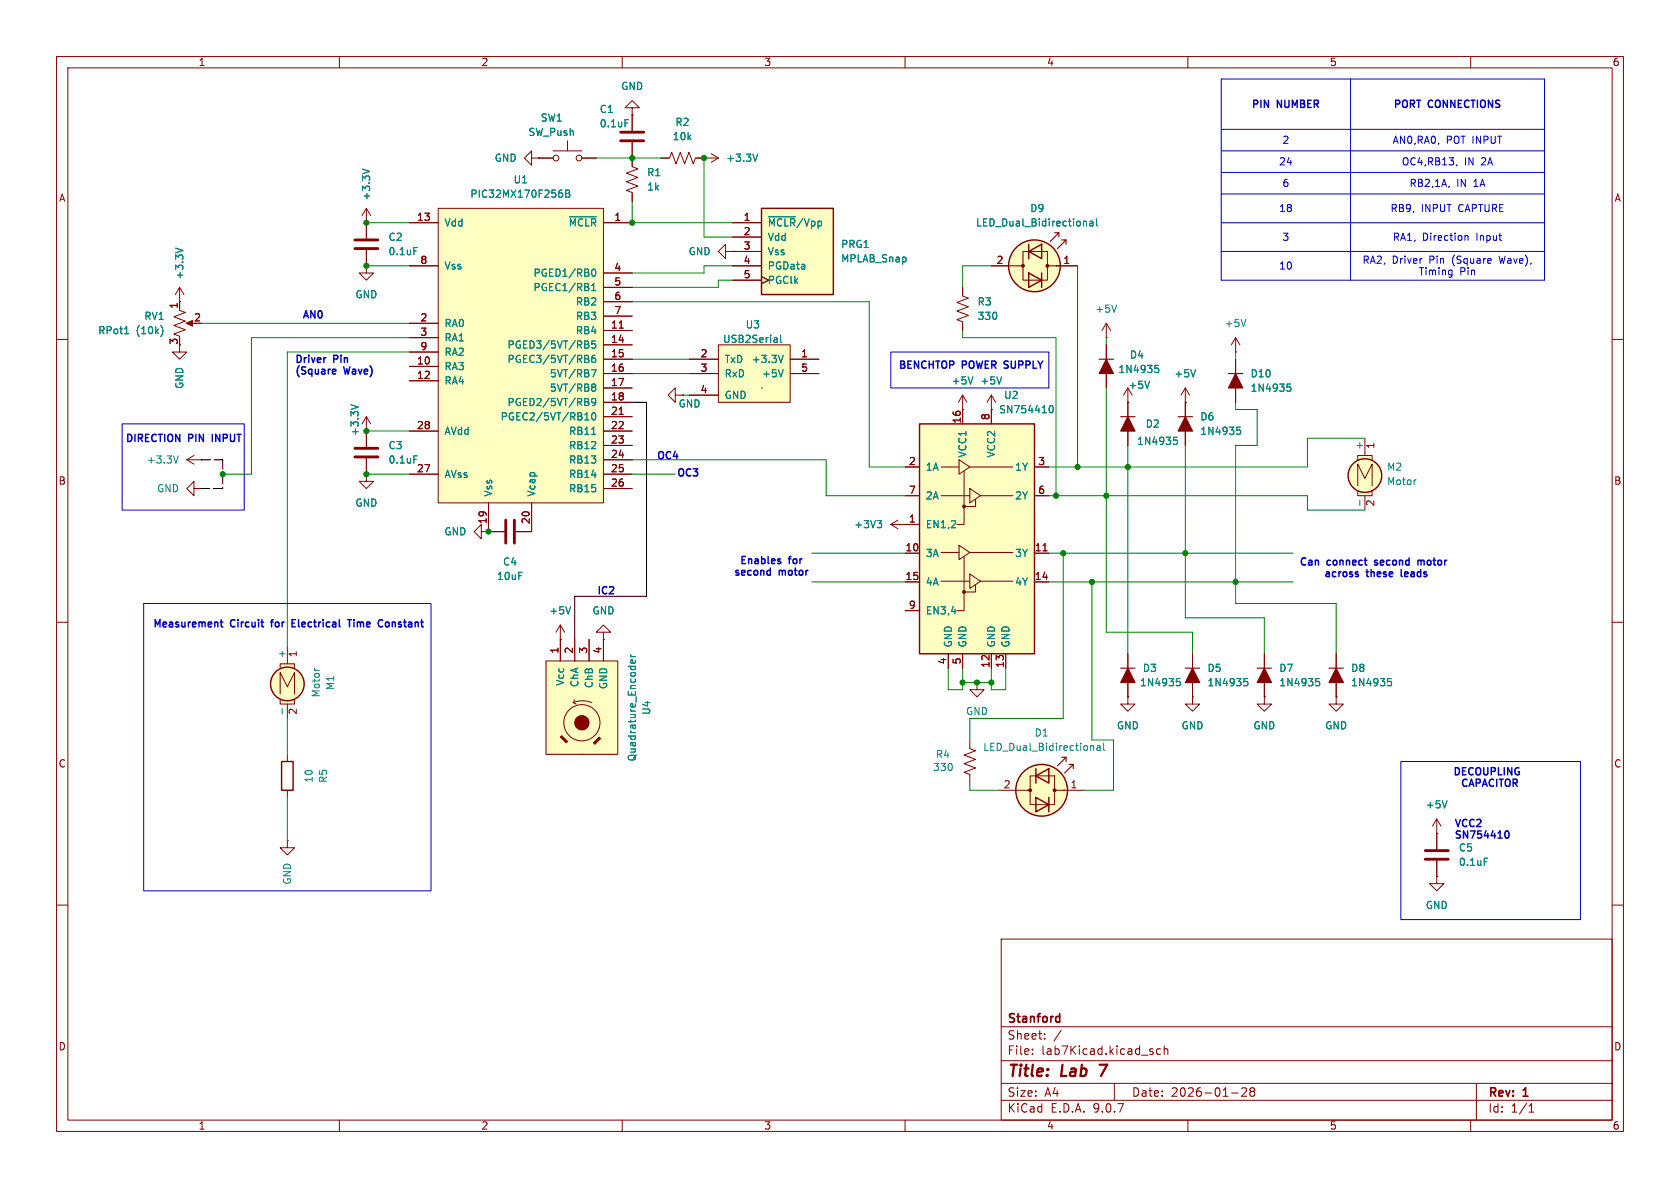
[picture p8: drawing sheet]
<svg xmlns="http://www.w3.org/2000/svg" width="297mm" height="210mm" viewBox="0 0 297 210" stroke-linecap="round" stroke-linejoin="round" font-family="sans-serif">
<path d="M0 0h297v210h-297z" fill="#fff" stroke="#fff" stroke-width=".18"/>
<g fill="none" stroke="#840000" stroke-width=".18">
<path d="M10 10h277v190h-277zM12 12h273v186h-273zM60 10v2M110 10v2M160 10v2M210 10v2M260 10v2M10 60h2M285 60h2M195.6 61v7.6M199.4 71.1h.1M199.4 68.6l-.8 1.3"/>
<path d="M199.4 68.6l.8 1.3M199.4 68.6v2.5M34.3 86.4v-1.3l-1.3 1.3 1.3 1.2v-1.2h1.3M35.6 86.4h.1M10 110h2M285 110h2M10 160h2M285 160h2M177 166h108v32h-108zM60 198v2M110 198v2M160 198v2"/>
<path d="M177 194.5h108M177 191.5h108M177 187.5h108M177 181.5h108M182.5 186.3v.1M182.5 185.5v.1M184.7 183.6v.1M184.7 182.8v.1M187.6 182.1l-1.3 2M197 191.5v3M203.7 185.9l.2 .2-.2 .3M203.7 185.4l.1 .1"/>
<path d="M205.2 185.5l-.5-.1-.2 .3v.4l.1 .2h.6M205.8 185.5l.2-.1 .4 .1 .1 .9M205.8 184.9v1.5M210 198v2M217.7 193.2h1.2M219.5 192.4l.6-.1 .2 .1 .1 .3-.9 1.1h.9M221.2 192.9l-.2-.2 .2-.4 .5 .1 .1 .2-.3 .3M221.2 192.9l-.2 .3v.3l.2 .3 .5-.1 .1-.2-.1-.4-.2-.2M221.2 192.9h.3M260 198v2M261 191.5v6.5M270.3 196.6h.9"/>
<path d="M270.3 195.5l.4-.4v1.5"/>
</g>
<path d="M194.4 188.2h1.3" fill="none" stroke="#840000" stroke-width=".4"/>
<path d="M186.9 179.7l.4 .1M187.3 179.2v1.5M187.3 180.6l-.4 .1" fill="none" stroke="#840000" stroke-width=".3"/>
<path d="M203.2 67.4l-.4 1.3M204.2 64.6h.6M204.3 65.1h.3l.3 .2-.2 .5-.4 .1" fill="none" stroke="#008484" stroke-width=".18"/>
<path d="M194.3 63.5h2.5" fill="none" stroke="#840000" stroke-width=".2"/>
<path d="M195.6 63.5l1.2 2.5h-2.5z" fill="#840000" stroke="#840000" stroke-width=".2"/>
<path d="M162.6 74.9h20.3v40.7h-20.3z" fill="#ffffc2"/>
<g fill="none" stroke="#840000" stroke-width=".25">
<path d="M181.9 48.3l2.2 1.2-2.2 1.3zM181.9 44.5l2.2-1.3v2.5zM181.9 43.2v2.5M184.1 48.3v2.5M162.6 74.9h20.3v40.7h-20.3zM49.8 134.6h2v5.1h-2zM183.1 137.2l2.3-1.3v2.5zM183.1 135.9v2.5M183.1 141l2.3 1.2-2.3 1.3zM185.4 141v2.5"/>
<circle cx="182.9" cy="47" r="4.6"/>
<circle cx="184.1" cy="139.7" r="4.6"/>
</g>
<g fill="none" stroke="#840000" stroke-width=".18">
<path d="M111.8 19.1h1.2l-1.2-1.3-1.3 1.3h1.3v1.2M64.8 39.4v2.8M111.8 20.3h.1M31.7 54.9l1.1 .3-2.1 .8 2.1 .8-2.1 .7 2.1 .8-2.1 .8 1 .3v.3M31.7 53.3h.1M31.7 50.8v3.8M31.7 50.8l-.7 1.3M31.7 50.8l.8 1.3M33.3 57.2h1M64.8 47v1.3h1.2l-1.2 1.2-1.3-1.2h1.3M64.8 47h.1M64.8 44.2v2.8"/>
<path d="M170.2 50.8v1.5l1 .4-2 .8 2 .7-2 .8 2 .8-2 .7 1 .4v1.5M175.3 47h5.5M180.8 44.5h4.4v5h-4.4zM186.7 47h3.8M31.7 61v1.2h1.3l-1.3 1.3-1.2-1.3h1.2M64.8 76.2h.1M64.8 73.7v2.5M64.8 73.7l-.8 1.2M64.8 73.7l.7 1.2M170.2 72.4h.1M170.2 69.9v5M170.2 69.9l-.8 1.2"/>
<path d="M170.2 69.9l.7 1.2M175.3 72.4h.1M175.3 69.9v5M175.3 69.9l-.8 1.2M175.3 69.9l.7 1.2M33 81.3l1.3 .7M33 81.3h2.6M34.3 80.5l-1.3 .8M35.6 81.3h.1M160 82.6h2.6M160 87.6h2.6M160 92.7h2.6"/>
<path d="M160 97.8h2.6M166.4 82.6h3.1M166.4 87.6h5M166.4 97.7h3.1M169.5 81.3l1.9 1.3-1.9 1.2zM169.5 96.4l1.9 1.3-1.9 1.2zM170.4 83.3v9.4h-1.2M170.4 98.4v9.6h-1.2M171.4 86.4l2 1.2-2 1.3zM171.4 82.6h7.7M171.4 97.7h7.7M172.5 88.3v1.2h-2.1"/>
<path d="M173.4 87.6h5.7M182.9 82.6h2.5M182.9 87.6h2.5M182.9 97.8h2.5M184.4 97.4h.7M160 102.9h2.6M160 108h2.6M166.4 102.7h5M167.6 115.6v2.5M170.2 115.6v2.5M171.4 101.5l2 1.2-2 1.3zM172.5 103.4v1.2h-2.1"/>
<path d="M173.4 102.7h5.7M175.3 115.6v2.5M177.8 115.6v2.5M182.9 102.9h2.5M199.4 115.6v7.6M210.8 115.6v7.6M223.5 115.6v7.6M236.2 115.6v7.6M50.8 133.4v1.2M50.8 139.7v1.3M172.7 120.7v1.2h1.3l-1.3 1.3-1.3-1.3h1.3M172.7 120.7h.1"/>
<path d="M176.5 139.7h5.6M182.1 137.2h4.3v5h-4.3zM188 139.7h3.8M199.4 123.2v1.3h1.3l-1.3 1.2-1.3-1.2h1.3M199.4 123.2h.1M210.8 123.2v1.3h1.3l-1.3 1.2-1.3-1.2h1.3M210.8 123.2h.1M223.5 123.2v1.3h1.3l-1.3 1.2-1.3-1.2h1.3M223.5 123.2h.1M236.2 123.2v1.3h1.3l-1.3 1.2-1.3-1.2h1.3M236.2 123.2h.1M50.8 148.6v1.3h1.3l-1.3 1.2-1.3-1.2h1.3"/>
<path d="M50.8 148.6h.1M254 147.3h.1M254 154.9v1.3h1.3l-1.3 1.3-1.3-1.3h1.3M254 154.9h.1M254 144.8l-.8 1.3M254 144.8l.8 1.3M254 144.8v5.3M254 152.1v2.8"/>
</g>
<g fill="#840000" stroke="#840000" stroke-width=".18">
<path d="M186.4 139.7h1.8z"/>
<path d="M32.9 57.2l1.1-.6v1.1z"/>
<path d="M185.2 47h1.7z"/>
<circle cx="170.4" cy="89.5" r=".25"/>
<circle cx="170.4" cy="104.6" r=".25"/>
<circle cx="182.1" cy="139.7" r=".25"/>
<circle cx="186.4" cy="139.7" r=".25"/>
<circle cx="180.8" cy="47" r=".25"/>
<circle cx="185.2" cy="47" r=".25"/>
</g>
<g fill="none" stroke="#008484" stroke-width=".18">
<path d="M191.6 39.2h.4l.1 .7M192.7 39.2h.5v.7M193.2 39.4l-.4 .1-.2 .1 .2 .3h.4M193.8 38.7v1.1l.2 .1M22 59h.7M28.5 57.6a1.49 1.49 0 0 1 0 1.8M31.1 43.9l1.2 .4M73.2 43.8h.6M62 71.5l1.3 .5M172 66.6l-.4 1.3M177.1 66.6l-.4 1.3M185.7 71.8l.1-.1a.68 .68 0 0 1 .4 .6 .68 .68 0 0 1-.4 .7 .84 .84 0 0 1-.1-1.2z"/>
<path d="M31.5 80.6l-.4 1.3M208 120h.6M219.9 120h.6M232.6 120h.6M245.3 120h.6M192.9 131.9h.4l.1 .8M194 131.9h.4l.1 .8M194.5 132.1l-.4 .1-.2 .2 .2 .3 .4-.1M195.1 131.4v1.1l.2 .2M208.1 120.4h.3l.3 .3-.2 .5h-.4M220.1 120.4h.3l.2 .3-.1 .5h-.4M232.8 120.4h.3l.2 .3-.1 .5h-.4"/>
<path d="M245.5 120.4h.3l.2 .3-.1 .5h-.4M255.8 141.5l-.4 1.3M262.4 151.7h.6"/>
</g>
<path d="M62.7 42.4h4.1M62.7 43.9h4.1M252 150.4h4M252 151.9h4" fill="none" stroke="#840000" stroke-width=".51"/>
<g fill="#ffffc2" stroke="#ffffc2" stroke-width=".18">
<circle cx="184.1" cy="139.7" r="4.6"/>
<circle cx="182.9" cy="47" r="4.6"/>
</g>
<path d="M186.4 41.1h.8l-1.5 1.6M187.2 41.1v.8M187.7 42.4h.8l-1.6 1.5M188.5 42.4v.8M198.1 118.1h2.6M209.5 118.1h2.6M222.2 118.1h2.6M234.9 118.1h2.6M187.7 133.9h.8l-1.6 1.5M188.5 133.9v.7M189 135.1h.7l-1.5 1.6M189.7 135.1v.8" fill="none" stroke="#840000" stroke-width=".2"/>
<g fill="#840000" stroke="#840000" stroke-width=".2">
<path d="M210.8 118.1l1.3 2.6h-2.6z"/>
<path d="M199.4 118.1l1.3 2.6h-2.6z"/>
<path d="M223.5 118.1l1.3 2.6h-2.6z"/>
<path d="M236.2 118.1l1.3 2.6h-2.6z"/>
</g>
<g fill="#ffffc2">
<path d="M49.5 117.3h2.6v.8h-2.6z"/>
<path d="M49.5 123.7h2.6v.8h-2.6z"/>
</g>
<circle cx="50.8" cy="120.9" r="2.97" fill="#ffffc2" stroke="#ffffc2" stroke-width=".18"/>
<path d="M64.8 76.2v2.8M64.8 81v2.8M49.5 118.1v-.8h2.6v.8M50.8 114.3v3M49.5 122.7v-3.8l1.3 2.5 1.3-2.5v3.8M49.5 123.7v.8h2.6v-.8M50.8 124.5v2.5" fill="none" stroke="#840000" stroke-width=".18"/>
<circle cx="50.8" cy="120.9" r="2.97" fill="none" stroke="#840000" stroke-width=".25"/>
<path d="M73.2 80.6h.6M55.6 118.1v.2M49.9 125.2v1" fill="none" stroke="#008484" stroke-width=".18"/>
<path d="M62.7 79.2h4.1M62.7 80.8h4.1" fill="none" stroke="#840000" stroke-width=".51"/>
<g fill="#ffffc2">
<path d="M240 80.5h2.6v.8h-2.6z"/>
<path d="M240 86.9h2.6v.7h-2.6z"/>
</g>
<circle cx="241.3" cy="84.1" r="2.97" fill="#ffffc2" stroke="#ffffc2" stroke-width=".18"/>
<g fill="none" stroke="#840000" stroke-width=".18">
<path d="M195.6 59.7h.1M195.6 57.2l-.8 1.2M195.6 57.2l.7 1.2M195.6 57.2v2.5M218.4 59.7v2.5M218.4 59.7l-.7 1.3M218.4 59.7l.8 1.3M199.4 71.1v7.6M209.5 71.1h.1M209.5 68.6v10.1M209.5 68.6l-.7 1.3M209.5 68.6l.8 1.3"/>
<path d="M218.4 62.2h.1M218.4 63.5v7.6M241.3 77.5v3M64.8 83.8v1.3h1.2l-1.2 1.3-1.3-1.3h1.3M64.8 83.8h.1M240 81.3v-.8h2.6v.8M240 85.9v-3.9l1.3 2.6 1.3-2.6v3.9M240 86.9v.7h2.6v-.7M241.3 87.6v2.6M171.4 130.8v1.5l1.1 .4-2.1 .8 2.1 .7-2.1 .8 2.1 .8-2.1 .7 1 .4v1.5"/>
</g>
<circle cx="241.3" cy="84.1" r="2.97" fill="none" stroke="#840000" stroke-width=".25"/>
<path d="M197.4 53.9l-.4 1.3M220.3 56.5l-.5 1.2M207.5 77.3h.6M207.6 77.8h.3l.3 .2-.2 .5-.4 .1M211.4 65.3l-.5 1.3M218.7 75.5h.6M218.8 76h.3l.2 .2-.1 .5-.4 .1M227.6 67.9h.6M227.7 68.4h.3l.2 .2-.1 .5-.4 .1M240.4 88.4v1M250.2 84.8h.2" fill="none" stroke="#008484" stroke-width=".18"/>
<path d="M198.1 73.7h2.6M208.3 73.7h2.5M217.2 66h2.5" fill="none" stroke="#840000" stroke-width=".2"/>
<g fill="#840000" stroke="#840000" stroke-width=".2">
<path d="M199.4 73.7l1.3 2.5h-2.6z"/>
<path d="M209.5 73.7l1.3 2.5h-2.5z"/>
<path d="M218.4 66l1.3 2.6h-2.5z"/>
</g>
<path d="M96.5 116.8h12.7v16.6h-12.7z" fill="#ffffc2"/>
<g fill="none" stroke="#840000" stroke-width=".18">
<path d="M157.5 92.7l1.2 .8M157.5 92.7h2.5M158.7 91.9l-1.2 .8M160 92.7h.1M96.5 116.8h12.7v16.6h-12.7zM99.1 113v3.8M101.6 113v3.8M104.1 113v3.8M106.7 113v3.8M101.3 124.2a4.4 4.4 0 0 1 3.3 0M101.3 124.2l.6 .3M101.6 123.7l-.3 .5"/>
<path d="M102.9 133.4h.1"/>
<circle cx="102.9" cy="127.8" r="3.2"/>
</g>
<g fill="#840000" stroke="#840000" stroke-width=".18">
<path d="M99.3 130l1 1.1-.2 .2-1-1z"/>
<path d="M104.9 131.3l1-1 .3 .3-1 1z"/>
<circle cx="102.9" cy="127.8" r="1.27"/>
</g>
<path d="M155.1 92h.8l-.5 .5M155.6 92.5l.3 .2v.3l-.3 .3M111.5 115.7l.2 .4M111.5 116.1h.8M112.3 116.7v.4l-.1 .1h-.6v-.5l.2-.1 .1 .6" fill="none" stroke="#008484" stroke-width=".18"/>
<path d="M134.6 36.8h12.7v15.3h-12.7z" fill="#ffffc2"/>
<path d="M134.6 36.8h12.7v15.3h-12.7z" fill="none" stroke="#840000" stroke-width=".25"/>
<path d="M129.5 39.4h5.1M129.5 41.9h5.1M129.5 44.5h5.1M129.5 47h5.1M129.5 49.5h5.1M134.6 48.9l1.3 .6-1.3 .7" fill="none" stroke="#840000" stroke-width=".18"/>
<path d="M135.9 38.3h4.7" fill="none" stroke="#008484" stroke-width=".18"/>
<path d="M127 61h12.7v10.1h-12.7z" fill="#ffffc2"/>
<g fill="none" stroke="#840000" stroke-width=".18">
<path d="M111.8 27.9v1.6l1 .3-2.1 .8 2.1 .8-2.1 .7 2.1 .8-2.1 .8 1.1 .3v1.6M116.8 27.9h1.6l.3-1 .8 2.1 .8-2.1 .7 2.1 .8-2.1 .8 2.1 .3-1.1h4.1M124.5 27.9h.1M125.7 27.2l1.3 .7M127 27.9l-1.3 .8M128.3 44.5v-1.3l-1.3 1.3 1.3 1.2v-1.2h1.2M129.5 44.5h.1M119.4 69.9v-1.3l-1.3 1.3 1.3 1.2v-1.2h1.2M120.6 69.9h.1M121.9 63.5h5.1M121.9 66h5.1M121.9 69.9h5.1"/>
<path d="M127 61h12.7v10.1h-12.7zM134.6 68.6h.1M139.7 63.5h5.1M139.7 66h5.1M86.4 94h2.8M91.2 94h2.8M99.1 113h.1M99.1 110.5l-.8 1.3M99.1 110.5l.7 1.3M99.1 110.5v2.5M106.7 111.8h1.2l-1.2-1.3-1.3 1.3h1.3v1.2M106.7 113h.1"/>
</g>
<path d="M133.9 27.2l-.4 1.3M137.3 59.7l.1 .8M137.4 60h-.1M138 59.3v1l.2 .2M137.4 60.5h-.1M138.5 62.8l-.5 1.3M138.5 65.3l-.5 1.3M100.9 107.3l-.4 1.2" fill="none" stroke="#008484" stroke-width=".18"/>
<path d="M89.4 91.9v4.1M90.9 91.9v4.1" fill="none" stroke="#840000" stroke-width=".51"/>
<path d="M77.5 36.8h29.2v52.1h-29.2z" fill="#ffffc2"/>
<g fill="none" stroke="#840000" stroke-width=".18">
<path d="M64.8 39.4h.1M64.8 36.8l-.8 1.3M64.8 36.8l.7 1.3M64.8 36.8v5.4M72.4 39.4h5.1M77.5 36.8h29.2v52.1h-29.2zM94 27.9v-1.2l-1.3 1.2 1.3 1.3v-1.3h1.2M95.2 27.9h.1M95.2 27.9h2.6M97.8 26.7h5.1M100.3 24.9v1.8M102.9 27.9h2.5"/>
<path d="M106.7 39.4h5.1M111.8 20.3h.1M111.8 20.3v2.8M111.8 25.1v4.1M111.8 34.3v1.3M116.8 27.9h1.3M123.2 27.9h1.3M124.5 27.9h.1M129.5 39.4h5.1M31.7 53.3h.1M31.7 53.3v1.3M64.8 47h.1"/>
<path d="M64.8 44.2v2.8M72.4 47h5.1M72.4 57.2h5.1M72.4 59.7h5.1M106.7 48.3h5.1M106.7 50.8h5.1M106.7 53.3h5.1M106.7 55.9h5.1M106.7 58.4h5.1M109.5 58h.7M129.5 44.5h.1M129.5 47h5.1"/>
<path d="M129.5 41.9h5.1M129.5 44.5h5.1M129.5 49.5h5.1M134.6 48.9l1.3 .6-1.3 .7M170.2 50.8v1.3M170.2 57.2v1.2M175.3 47h3M186.7 47h3.8M64.8 76.2h.1M64.8 76.2v2.8M72.4 62.2h5.1M72.4 64.8h5.1"/>
<path d="M72.4 67.3h5.1M72.4 76.2h5.1M106.7 76.2h5.1M106.7 61h5.1M106.7 63.5h5.1M106.7 66h5.1M106.7 68.6h5.1M106.7 71.1h5.1M106.7 73.7h5.1M106.7 78.7h5.1M109.5 73.2h.7M120.6 69.9h.1"/>
<path d="M121.9 63.5h5.1M121.9 66h5.1M121.9 69.9h5.1M139.7 63.5h5.1M139.7 66h5.1M170.2 72.4h.1M170.2 72.4v2.5M175.3 72.4h.1M175.3 72.4v2.5M195.6 61v2.5M195.6 66v2.6M199.4 71.1h.1"/>
<path d="M199.4 71.1v2.6M199.4 76.2v2.5M209.5 71.1h.1M209.5 71.1v2.6M209.5 76.2v2.5M218.4 63.5v2.5M218.4 68.6v2.5M64.8 83.8h.1M64.8 81v2.8M72.4 83.8h5.1M85.1 94v-1.3l-1.3 1.3 1.3 1.3v-1.3h1.3M86.4 94h.1"/>
<path d="M86.4 88.9v5.1M86.4 94h2.8M94 88.9v5.1h-2.8M106.7 83.8h5.1M106.7 81.3h5.1M106.7 86.4h5.1M160 92.7h.1M160 82.6h2.6M160 87.6h2.6M160 92.7h2.6M160 97.8h2.6M182.9 82.6h2.5"/>
<path d="M182.9 87.6h2.5M182.9 97.8h2.5M184.4 97.4h.7M99.1 113h.1M99.1 113v3.8M101.6 113v3.8M104.1 113v3.8M106.7 113h.1M106.7 113v3.8M160 102.9h2.6M160 108h2.6M167.6 115.6v2.5"/>
<path d="M170.2 115.6v2.5M175.3 115.6v2.5M177.8 115.6v2.5M182.9 102.9h2.5M199.4 115.6v2.5M210.8 115.6v2.5M223.5 115.6v2.5M236.2 115.6v2.5M199.4 123.2h.1M199.4 120.7v2.5M210.8 123.2h.1M210.8 120.7v2.5"/>
<path d="M223.5 123.2h.1M223.5 120.7v2.5M236.2 123.2h.1M236.2 120.7v2.5M254 147.3h.1M254 154.9h.1M254 147.3v2.8M254 152.1v2.8"/>
<circle cx="98.3" cy="27.9" r=".51"/>
<circle cx="102.4" cy="27.9" r=".51"/>
</g>
<g fill="none" stroke="#008484" stroke-width=".18">
<path d="M64.1 29.9l1.2 .4M99.1 33.6h.3M99.2 34.1l.3 .2v.3l-.3 .3M100 33.6h.5l.2 .2-.2 .4 .2 .1 .1 .3-.3 .3h-.5zM100 34.2h.5M100.7 38.3h4.7M110.5 21.2h.6M133.9 27.2l-.4 1.3M135.9 38.3h4.7M191.6 39.2h.4l.1 .7M192.7 39.2h.5v.7M193.2 39.4l-.4 .1-.2 .1 .2 .3h.4"/>
<path d="M193.8 38.7v1.1l.2 .1M22 59h.7M28.5 57.6a1.49 1.49 0 0 1 0 1.8M31.1 43.9l1.2 .4M73.2 43.8h.6M104.6 51.4h.7M104.6 50.5l.4-.4v1.3M104.7 47.8l.2-.2a.68 .68 0 0 1 .4 .6 .68 .68 0 0 1-.4 .6l-.2-.2M137.3 59.7l.1 .8M137.4 60h-.1M138 59.3v1l.2 .2M62 71.5l1.3 .5"/>
<path d="M103.4 74.2h.7M103.5 73.3l.2-.3v1.2M103.8 60.3l.3 .2-.3 .4 .3 .1v.3l-.2 .2h-.5M103.8 62.8l.3 .3-.3 .3 .3 .1v.3l-.2 .3h-.5M103.8 70.4l.3 .3-.3 .3 .3 .2v.3l-.2 .2h-.5M104.5 65.3h.9l-.6 1.3M104.6 76.8h.7M104.8 73h.1a.68 .68 0 0 1 .4 .6 .68 .68 0 0 1-.4 .6 .84 .84 0 0 1-.1-1.2zM104.8 67.9h.3l.2 .2-.2 .3M104.8 68.4h.3M105.1 68.4l.2 .3v.2l-.1 .2-.4 .1M105.2 62.8l-.4 .1a.86 .86 0 0 0 0 1.2l.5-.1v-.5l-.2-.2-.4 .1-.1 .1"/>
<path d="M105.3 60.3h-.6l-.1 .6 .2-.1h.4l.1 .2v.4l-.2 .1-.5-.1M105.3 71l-.2 .2h-.4l-.1-.2 .1-.5 .4-.1 .2 .2a.84 .84 0 0 1-.3 1.1h-.3M137.4 60.5h-.1M138.5 62.8l-.5 1.3M138.5 65.3l-.5 1.3M172 66.6l-.4 1.3M177.1 66.6l-.4 1.3M185.7 71.8l.1-.1a.68 .68 0 0 1 .4 .6 .68 .68 0 0 1-.4 .7 .84 .84 0 0 1-.1-1.2zM203.2 67.4l-.4 1.3M204.2 64.6h.6M204.3 65.1h.3l.3 .2-.2 .5-.4 .1M207.5 77.3h.6"/>
<path d="M207.6 77.8h.3l.3 .2-.2 .5-.4 .1M211.4 65.3l-.5 1.3M218.7 75.5h.6M218.8 76h.3l.2 .2-.1 .5-.4 .1M227.6 67.9h.6M227.7 68.4h.3l.2 .2-.1 .5-.4 .1M73.2 80.6h.6M155.1 92h.8l-.5 .5M155.6 92.5l.3 .2v.3l-.3 .3M100.9 107.3l-.4 1.2M111.5 115.7l.2 .4M111.5 116.1h.8"/>
<path d="M112.3 116.7v.4l-.1 .1h-.6v-.5l.2-.1 .1 .6M208 120h.6M219.9 120h.6M232.6 120h.6M245.3 120h.6M208.1 120.4h.3l.3 .3-.2 .5h-.4M220.1 120.4h.3l.2 .3-.1 .5h-.4M232.8 120.4h.3l.2 .3-.1 .5h-.4M245.5 120.4h.3l.2 .3-.1 .5h-.4M255.8 141.5l-.4 1.3M262.4 151.7h.6"/>
</g>
<path d="M109.7 23.4h4.1M109.7 24.9h4.1" fill="none" stroke="#840000" stroke-width=".51"/>
<g fill="none" stroke="#0000c2" stroke-width=".18">
<path d="M215.9 14h57.1v35.5h-57.1zM238.8 14v35.5M215.9 22.9h57.1M215.9 26.7h57.1M215.9 30.5h57.1M215.9 34.3h57.1M215.9 39.4h57.1M256.2 32.9l-.1 .2M257.6 29.1l-.2 .2M215.9 44.5h57.1M256.3 47.7h.3M256.7 47.7v1.1l-.3 .2"/>
<path d="M256.7 48.5l-.4 .1M259 41.6v.9M259 41.8l.2-.2 .3 .1v.8M21.6 74.9h21.6v15.3h-21.6zM157.5 62.2h27.9v6.4h-27.9zM25.4 106.7h50.8v50.8h-50.8zM247.6 134.6h31.8v28h-31.8z"/>
</g>
<path d="M35.6 81.3h3.8M39.4 83.8v2.6M39.4 86.4h-3.8M39.4 81.3v2.5" fill="none" stroke="#000" stroke-width=".18" stroke-dasharray="1.7 .6"/>
<g fill="none" stroke="#008400" stroke-width=".18">
<path d="M64.8 39.4h7.6M105.4 27.9h11.4M111.8 35.6v3.8h17.7M124.5 27.9v14h5M35.6 57.2h36.8M64.8 47h7.6M72.4 59.7h-28v24.1h-5M111.8 53.3h41.9v29.3h6.3M129.5 47h-5v1.3h-12.7M129.5 49.5h-2.5v1.3h-15.2M170.2 58.4v1.3h16.5v27.9M175.3 47h-5.1v3.8"/>
<path d="M190.5 47v35.6M195.6 59.7v1.3M64.8 76.2h7.6M72.4 62.2h-21.6v52.1M111.8 66h10.1M111.8 63.5h10.1M120.6 69.9h1.3M195.6 68.6v43.2h15.2v3.8M199.4 78.7v36.9M209.5 78.7v30.5h14v6.4M218.4 71.1v1.3h3.8v6.3h-3.8v28h17.8v8.9M218.4 62.2v1.3"/>
<path d="M241.3 77.5h-10.2v5.1h-45.7M64.8 83.8h7.6M111.8 83.8h7.6M111.8 81.3h34.2v6.3h14M143.5 97.8h16.5M185.4 97.8h43.2M185.4 87.6h45.7v2.6h10.2M188 97.8v29.2h-16.6v3.8M143.5 102.9h16.5M167.6 118.1v3.8h2.6v-3.8M175.3 118.1v3.8h2.5v-3.8M185.4 102.9h43.2"/>
<path d="M193 102.9v27.9h3.8v8.9h-5M50.8 127v6.4M170.2 120.7h5.1M171.4 138.4v1.3h5.1M50.8 141v7.6"/>
</g>
<path d="M111.8 71.1h2.5v34.3h-12.7v7.6" fill="none" stroke="#000" stroke-width=".18"/>
<g fill="none" stroke="#0000c2" stroke-width=".25">
<path d="M59.2 65.3l.2 .3-.6 .1M59.3 66.1h-.1M138 99.3v.3M250.7 99v.9M251.2 99.1l-.3-.1-.2 .2M38.9 110h.5M39.1 109.5v1.1l.3 .2M47.8 110h.5M51.6 110.1h.5M52.2 109.5h-.6v1.3h.6M61.4 109.5h.8M61.8 109.5v1.3"/>
<path d="M68.4 110l-.3 .2v.4l.3 .2M266.2 146.9h.1a.68 .68 0 0 1 .5 .6 .68 .68 0 0 1-.5 .7 .85 .85 0 0 1-.1-1.3z"/>
</g>
<g fill="#008400" stroke="#008400" stroke-width=".18">
<circle cx="209.5" cy="97.8" r=".46"/>
<circle cx="218.4" cy="102.9" r=".46"/>
<circle cx="39.4" cy="83.8" r=".46"/>
<circle cx="64.8" cy="83.8" r=".46"/>
<circle cx="64.8" cy="39.4" r=".46"/>
<circle cx="188" cy="97.8" r=".46"/>
<circle cx="175.3" cy="120.7" r=".46"/>
<circle cx="172.7" cy="120.7" r=".46"/>
<circle cx="193" cy="102.9" r=".46"/>
<circle cx="195.6" cy="87.6" r=".46"/>
<circle cx="199.4" cy="82.6" r=".46"/>
<circle cx="186.7" cy="87.6" r=".46"/>
<circle cx="190.5" cy="82.6" r=".46"/>
<circle cx="170.2" cy="120.7" r=".46"/>
<circle cx="111.8" cy="39.4" r=".46"/>
<circle cx="124.5" cy="27.9" r=".46"/>
<circle cx="64.8" cy="76.2" r=".46"/>
<circle cx="64.8" cy="47" r=".46"/>
<circle cx="86.4" cy="94" r=".46"/>
<circle cx="111.8" cy="27.9" r=".46"/>
</g>
<g font-size="2.8" fill="#840000">
<text x="178" y="190.9">Title:</text>
<text x="187.7" y="190.9">Lab</text>
<text x="195.2" y="190.9">7</text>
</g>
<g font-size="2.1" fill="#840000">
<text x="178" y="184">Sheet:</text>
<text x="178" y="181.2">Stanford</text>
<text x="178" y="186.7">File:</text>
<text x="184.1" y="186.7">lab7Kicad.kicad_sch</text>
<text x="178" y="196.9">KiCad</text>
<text x="178" y="194.1">Size:</text>
<text x="184.7" y="194.1">A4</text>
<text x="185.7" y="196.9">E.D.A.</text>
<text x="193.3" y="196.9">9.0.7</text>
<text x="200" y="194.1">Date:</text>
<text x="207" y="194.1">2026-01-28</text>
<text x="263" y="194.3">Rev:</text>
<text x="263" y="196.9">Id:</text>
<text x="267.1" y="196.9">1/1</text>
<text x="269.4" y="194.3">1</text>
</g>
<g font-size="1.8" fill="#840000">
<text x="35" y="11.9">1</text>
<text x="85" y="11.9">2</text>
<text x="135" y="11.9">3</text>
<text x="185" y="11.9">4</text>
<text x="235" y="11.9">5</text>
<text x="285" y="11.9">6</text>
<text x="10.3" y="35.9">A</text>
<text x="285.3" y="35.9">A</text>
<text x="73.6" y="39.1">13</text>
<text x="108.5" y="39.1">1</text>
<text x="131.4" y="39.1">1</text>
<text x="131.4" y="41.7">2</text>
<text x="74.2" y="46.7">8</text>
<text x="131.4" y="44.2">3</text>
<text x="131.4" y="46.7">4</text>
<text x="176.1" y="46.7">2</text>
<text x="187.9" y="46.7">1</text>
<text x="108.5" y="48">4</text>
<text x="108.5" y="50.5">5</text>
<text x="108.5" y="53.1">6</text>
<text x="131.4" y="49.3">5</text>
<text x="31.5" y="54.7" transform="rotate(-90 31.5 54.7)">1</text>
<text x="34.2" y="56.9">2</text>
<text x="74.2" y="56.9">2</text>
<text x="74.2" y="59.4">3</text>
<text x="107.9" y="58.2">11</text>
<text x="108.5" y="55.6">7</text>
<text x="31.5" y="61" transform="rotate(-90 31.5 61)">3</text>
<text x="73.6" y="64.5">10</text>
<text x="74.2" y="62">9</text>
<text x="107.9" y="60.7">14</text>
<text x="107.9" y="63.2">15</text>
<text x="107.9" y="65.8">16</text>
<text x="123.8" y="63.2">2</text>
<text x="123.8" y="65.8">3</text>
<text x="141.5" y="63.2">1</text>
<text x="141.5" y="65.8">5</text>
<text x="73.6" y="67.1">12</text>
<text x="107.9" y="68.3">17</text>
<text x="107.9" y="70.9">18</text>
<text x="123.8" y="69.6">4</text>
<text x="73.6" y="75.9">28</text>
<text x="107.9" y="73.4">21</text>
<text x="107.9" y="75.9">22</text>
<text x="169.9" y="75" transform="rotate(-90 169.9 75)">16</text>
<text x="175" y="74.4" transform="rotate(-90 175 74.4)">8</text>
<text x="73.6" y="83.6">27</text>
<text x="107.9" y="78.5">23</text>
<text x="107.9" y="81">24</text>
<text x="107.9" y="83.6">25</text>
<text x="160.6" y="82.3">2</text>
<text x="183.4" y="82.3">3</text>
<text x="243.3" y="79.4" transform="rotate(-90 243.3 79.4)">1</text>
<text x="10.3" y="85.9">B</text>
<text x="107.9" y="86.1">26</text>
<text x="160.6" y="87.4">7</text>
<text x="183.4" y="87.4">6</text>
<text x="243.3" y="89.6" transform="rotate(-90 243.3 89.6)">2</text>
<text x="285.3" y="85.9">B</text>
<text x="86.1" y="92.8" transform="rotate(-90 86.1 92.8)">19</text>
<text x="93.7" y="92.8" transform="rotate(-90 93.7 92.8)">20</text>
<text x="160.6" y="92.5">1</text>
<text x="160" y="97.5">10</text>
<text x="182.8" y="97.5">11</text>
<text x="160" y="102.6">15</text>
<text x="160.6" y="107.7">9</text>
<text x="182.8" y="102.6">14</text>
<text x="52.8" y="116.3" transform="rotate(-90 52.8 116.3)">1</text>
<text x="98.8" y="115.6" transform="rotate(-90 98.8 115.6)">1</text>
<text x="101.3" y="115.6" transform="rotate(-90 101.3 115.6)">2</text>
<text x="103.9" y="115.6" transform="rotate(-90 103.9 115.6)">3</text>
<text x="106.4" y="115.6" transform="rotate(-90 106.4 115.6)">4</text>
<text x="167.4" y="117.5" transform="rotate(-90 167.4 117.5)">4</text>
<text x="169.9" y="117.5" transform="rotate(-90 169.9 117.5)">5</text>
<text x="175" y="118.2" transform="rotate(-90 175 118.2)">12</text>
<text x="177.5" y="118.2" transform="rotate(-90 177.5 118.2)">13</text>
<text x="52.8" y="126.4" transform="rotate(-90 52.8 126.4)">2</text>
<text x="10.3" y="135.9">C</text>
<text x="285.3" y="135.9">C</text>
<text x="177.3" y="139.4">2</text>
<text x="189.2" y="139.4">1</text>
<text x="10.3" y="185.9">D</text>
<text x="285.3" y="185.9">D</text>
<text x="35" y="199.9">1</text>
<text x="85" y="199.9">2</text>
<text x="135" y="199.9">3</text>
<text x="185" y="199.9">4</text>
<text x="235" y="199.9">5</text>
<text x="285" y="199.9">6</text>
</g>
<g font-size="1.8" fill="#008484">
<text x="109.7" y="16.1">GND</text>
<text x="95.5" y="21.7">SW1</text>
<text x="105.9" y="20.2">C1</text>
<text x="105.9" y="22.7">0.1uF</text>
<text x="119.3" y="22.5">R2</text>
<text x="87.4" y="28.8">GND</text>
<text x="93.3" y="24.2">SW_Push</text>
<text x="118.8" y="25">10k</text>
<text x="128.3" y="28.8">+3.3V</text>
<text x="65.6" y="35.6" transform="rotate(-90 65.6 35.6)">+3.3V</text>
<text x="83.1" y="35.2">PIC32MX170F256B</text>
<text x="90.7" y="32.6">U1</text>
<text x="114.3" y="31.3">R1</text>
<text x="114.3" y="33.9">1k</text>
<text x="78.5" y="40.2">Vdd</text>
<text x="100.4" y="40.2">~{MCLR}</text>
<text x="135.6" y="40.2">~{MCLR}/Vpp</text>
<text x="172.4" y="40.2">LED_Dual_Bidirectional</text>
<text x="182" y="37.7">D9</text>
<text x="68.6" y="42.8">C2</text>
<text x="68.6" y="45.3">0.1uF</text>
<text x="78.5" y="47.9">Vss</text>
<text x="121.6" y="45.3">GND</text>
<text x="135.6" y="42.8">Vdd</text>
<text x="135.6" y="45.3">Vss</text>
<text x="135.6" y="47.9">PGData</text>
<text x="148.6" y="44">PRG1</text>
<text x="148.6" y="46.6">MPLAB_Snap</text>
<text x="32.6" y="49.5" transform="rotate(-90 32.6 49.5)">+3.3V</text>
<text x="62.7" y="52.9">GND</text>
<text x="94.2" y="49.1">PGED1/RB0</text>
<text x="94.2" y="51.7">PGEC1/RB1</text>
<text x="135.6" y="50.4">PGClk</text>
<text x="17.3" y="59.3">RPot1</text>
<text x="24.1" y="59.3">(10k)</text>
<text x="25.4" y="56.7">RV1</text>
<text x="78.5" y="58">RA0</text>
<text x="101.7" y="54.2">RB2</text>
<text x="101.7" y="56.7">RB3</text>
<text x="101.7" y="59.3">RB4</text>
<text x="131.7" y="58.3">U3</text>
<text x="172.7" y="54.2">R3</text>
<text x="172.7" y="56.7">330</text>
<text x="193.5" y="55.5">+5V</text>
<text x="216.4" y="58">+5V</text>
<text x="78.5" y="60.6">RA1</text>
<text x="78.5" y="63.1">RA2</text>
<text x="78.5" y="65.6">RA3</text>
<text x="89.6" y="61.8">PGED3/5VT/RB5</text>
<text x="89.6" y="64.4">PGEC3/5VT/RB6</text>
<text x="127.7" y="60.8">USB2Serial</text>
<text x="128" y="64.4">TxD</text>
<text x="132.8" y="64.4">+3.3V</text>
<text x="199.7" y="63.6">D4</text>
<text x="32.6" y="68.9" transform="rotate(-90 32.6 68.9)">GND</text>
<text x="78.5" y="68.2">RA4</text>
<text x="89.6" y="72">PGED2/5VT/RB9</text>
<text x="97.1" y="66.9">5VT/RB7</text>
<text x="97.1" y="69.4">5VT/RB8</text>
<text x="128" y="66.9">RxD</text>
<text x="128" y="70.7">GND</text>
<text x="134.6" y="66.9">+5V</text>
<text x="168.1" y="68.2">+5V</text>
<text x="173.2" y="68.2">+5V</text>
<text x="177.4" y="70.7">U2</text>
<text x="197.6" y="66.1">1N4935</text>
<text x="199.4" y="68.9">+5V</text>
<text x="207.5" y="66.9">+5V</text>
<text x="221" y="66.9">D10</text>
<text x="221" y="69.4">1N4935</text>
<text x="63.6" y="77.2" transform="rotate(-90 63.6 77.2)">+3.3V</text>
<text x="78.5" y="77.1">AVdd</text>
<text x="88.4" y="74.5">PGEC2/5VT/RB10</text>
<text x="100.5" y="77.1">RB11</text>
<text x="119.9" y="72.2">GND</text>
<text x="176.5" y="73.3">SN754410</text>
<text x="202.4" y="75.8">D2</text>
<text x="212.1" y="74.5">D6</text>
<text x="212.1" y="77.1">1N4935</text>
<text x="25.9" y="82.1">+3.3V</text>
<text x="68.6" y="79.6">C3</text>
<text x="68.6" y="82.1">0.1uF</text>
<text x="100.5" y="79.6">RB12</text>
<text x="100.5" y="82.1">RB13</text>
<text x="163.6" y="83.4">1A</text>
<text x="171" y="81" transform="rotate(-90 171 81)">VCC1</text>
<text x="176.1" y="81" transform="rotate(-90 176.1 81)">VCC2</text>
<text x="179.4" y="83.4">1Y</text>
<text x="200.9" y="78.8">1N4935</text>
<text x="241" y="79.6" transform="rotate(-90 241 79.6)">+</text>
<text x="245.1" y="83.4">M2</text>
<text x="27.7" y="87.2">GND</text>
<text x="62.7" y="89.8">GND</text>
<text x="78.5" y="84.7">AVss</text>
<text x="87.2" y="87.9" transform="rotate(-90 87.2 87.9)">Vss</text>
<text x="94.8" y="87.9" transform="rotate(-90 94.8 87.9)">Vcap</text>
<text x="100.5" y="84.7">RB14</text>
<text x="100.5" y="87.2">RB15</text>
<text x="163.6" y="88.5">2A</text>
<text x="179.4" y="88.5">2Y</text>
<text x="245.1" y="86">Motor</text>
<text x="78.5" y="94.8">GND</text>
<text x="150.9" y="93.6">+3V3</text>
<text x="163.6" y="93.6">EN1,2</text>
<text x="88.8" y="100.2">C4</text>
<text x="163.6" y="98.7">3A</text>
<text x="179.4" y="98.7">3Y</text>
<text x="87.7" y="102.7">10uF</text>
<text x="163.6" y="103.7">4A</text>
<text x="179.4" y="103.7">4Y</text>
<text x="97" y="108.8">+5V</text>
<text x="104.6" y="108.8">GND</text>
<text x="163.6" y="108.8">EN3,4</text>
<text x="50.5" y="116.5" transform="rotate(-90 50.5 116.5)">+</text>
<text x="168.5" y="114.6" transform="rotate(-90 168.5 114.6)">GND</text>
<text x="171" y="114.6" transform="rotate(-90 171 114.6)">GND</text>
<text x="176.1" y="114.6" transform="rotate(-90 176.1 114.6)">GND</text>
<text x="178.7" y="114.6" transform="rotate(-90 178.7 114.6)">GND</text>
<text x="201.9" y="119">D3</text>
<text x="213.4" y="119">D5</text>
<text x="226.1" y="119">D7</text>
<text x="238.8" y="119">D8</text>
<text x="56.7" y="123.4" transform="rotate(-90 56.7 123.4)">Motor</text>
<text x="59.3" y="122.1" transform="rotate(-90 59.3 122.1)">M1</text>
<text x="99.9" y="121.3" transform="rotate(-90 99.9 121.3)">Vcc</text>
<text x="102.5" y="121.6" transform="rotate(-90 102.5 121.6)">ChA</text>
<text x="105" y="121.7" transform="rotate(-90 105 121.7)">ChB</text>
<text x="107.5" y="121.9" transform="rotate(-90 107.5 121.9)">GND</text>
<text x="201.4" y="121.5">1N4935</text>
<text x="213.4" y="121.5">1N4935</text>
<text x="226.1" y="121.5">1N4935</text>
<text x="238.8" y="121.5">1N4935</text>
<text x="115.2" y="126.5" transform="rotate(-90 115.2 126.5)">U4</text>
<text x="170.7" y="126.6">GND</text>
<text x="182.8" y="130.4">D1</text>
<text x="197.4" y="129.1">GND</text>
<text x="208.8" y="129.1">GND</text>
<text x="221.5" y="129.1">GND</text>
<text x="234.2" y="129.1">GND</text>
<text x="112.6" y="134.7" transform="rotate(-90 112.6 134.7)">Quadrature_Encoder</text>
<text x="164.9" y="136.5">330</text>
<text x="165.4" y="134.2">R4</text>
<text x="173.7" y="132.9">LED_Dual_Bidirectional</text>
<text x="55.5" y="138.5" transform="rotate(-90 55.5 138.5)">10</text>
<text x="58" y="138.5" transform="rotate(-90 58 138.5)">R5</text>
<text x="252" y="143.1">+5V</text>
<text x="257.8" y="150.7">C5</text>
<text x="257.8" y="153.3">0.1uF</text>
<text x="51.7" y="156.5" transform="rotate(-90 51.7 156.5)">GND</text>
<text x="252" y="160.9">GND</text>
</g>
<g font-size="1.8" fill="#0000c2">
<text x="221.1" y="19.4">PIN</text>
<text x="225.8" y="19.4">NUMBER</text>
<text x="246.2" y="19.4">PORT</text>
<text x="252.5" y="19.4">CONNECTIONS</text>
<text x="226" y="29.4">24</text>
<text x="226.6" y="25.6">2</text>
<text x="246.1" y="25.6">AN0,RA0,</text>
<text x="247.7" y="29.4">OC4,RB13,</text>
<text x="255.7" y="25.6">POT INPUT</text>
<text x="258.9" y="29.4">IN</text>
<text x="262" y="29.4">2A</text>
<text x="226.6" y="33.2">6</text>
<text x="249.1" y="33.2">RB2,1A,</text>
<text x="257.5" y="33.2">IN</text>
<text x="260.6" y="33.2">1A</text>
<text x="226" y="37.7">18</text>
<text x="245.7" y="37.7">RB9,</text>
<text x="251.3" y="37.7">INPUT</text>
<text x="257.9" y="37.7">CAPTURE</text>
<text x="226" y="47.9">10</text>
<text x="226.6" y="42.8">3</text>
<text x="240.8" y="46.8">RA2,</text>
<text x="246.1" y="46.8">Driver</text>
<text x="246.1" y="42.8">RA1,</text>
<text x="251.5" y="42.8">Direction</text>
<text x="252.8" y="46.8">Pin</text>
<text x="257" y="46.8">(Square</text>
<text x="261.1" y="42.8">Input</text>
<text x="265.5" y="46.8">Wave),</text>
<text x="250.7" y="48.9">Timing</text>
<text x="258.1" y="48.9">Pin</text>
<text x="53.3" y="56.6">AN0</text>
<text x="52.1" y="64.5">Driver</text>
<text x="59" y="64.5">Pin</text>
<text x="158.7" y="65.5">BENCHTOP</text>
<text x="170.1" y="65.5">POWER</text>
<text x="178" y="65.5">SUPPLY</text>
<text x="52.1" y="66.6">(Square</text>
<text x="60.9" y="66.6">Wave)</text>
<text x="22" y="78.5">DIRECTION</text>
<text x="33.3" y="78.5">PIN</text>
<text x="38" y="78.5">INPUT</text>
<text x="116" y="81.5">OC4</text>
<text x="119.5" y="84.6">OC3</text>
<text x="130.6" y="100.1">Enables</text>
<text x="139.5" y="100.1">for</text>
<text x="229.6" y="100.3">Can</text>
<text x="234.6" y="100.3">connect</text>
<text x="243.5" y="100.3">second</text>
<text x="251.6" y="100.3">motor</text>
<text x="105.4" y="105.4">IC2</text>
<text x="129.6" y="102.1">second</text>
<text x="137.7" y="102.1">motor</text>
<text x="233.9" y="102.4">across</text>
<text x="241.6" y="102.4">these</text>
<text x="248.2" y="102.4">leads</text>
<text x="26.9" y="111.3">Measurement</text>
<text x="40.8" y="111.3">Circuit</text>
<text x="48.5" y="111.3">for</text>
<text x="52.6" y="111.3">Electrical</text>
<text x="63.1" y="111.3">Time</text>
<text x="68.9" y="111.3">Constant</text>
<text x="256.7" y="137.4">DECOUPLING</text>
<text x="258.1" y="139.5">CAPACITOR</text>
<text x="257" y="146.6">VCC2</text>
<text x="257" y="148.6">SN754410</text>
</g>
</svg>
